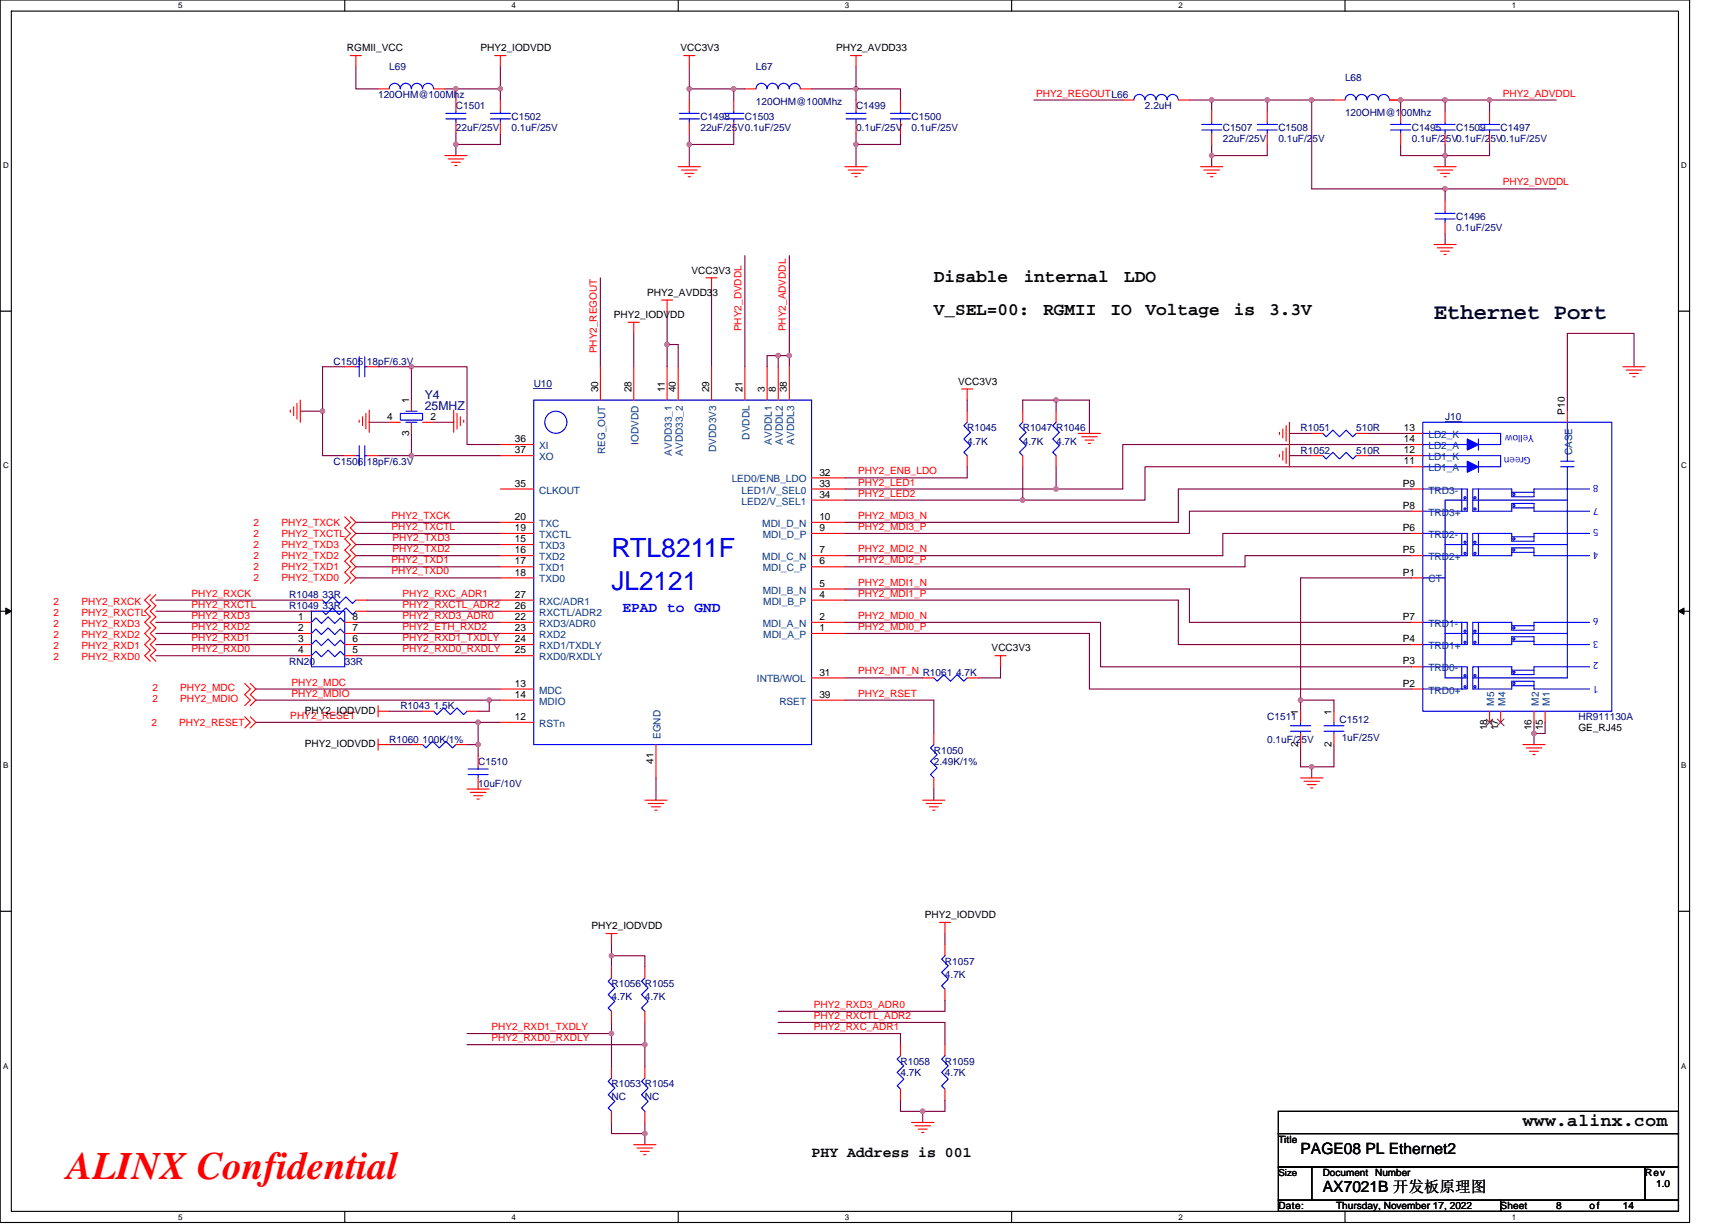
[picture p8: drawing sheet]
<svg xmlns="http://www.w3.org/2000/svg" width="297mm" height="210mm" viewBox="0 0 297 210" stroke-linecap="round" stroke-linejoin="round" font-family="sans-serif">
<path d="M0 0h289.6v209.5h-289.6zM1.9 1.9h285.8v205.7h-285.8z" fill="none" stroke="#000" stroke-width=".19"/>
<g fill="#fff">
<path d="M30.5 .2h.8v1.5h-.8z"/>
<path d="M30.5 207.8h.8v1.6h-.8z"/>
</g>
<path d="M59.1 0v1.9M59.1 207.6v1.9" fill="none" stroke="#000" stroke-width=".19"/>
<g fill="#fff">
<path d="M87.7 .2h.7v1.5h-.7z"/>
<path d="M87.7 207.8h.7v1.6h-.7z"/>
</g>
<path d="M116.2 0v1.9M116.2 207.6v1.9" fill="none" stroke="#000" stroke-width=".19"/>
<g fill="#fff">
<path d="M144.8 .2h.8v1.5h-.8z"/>
<path d="M144.8 207.8h.8v1.6h-.8z"/>
</g>
<path d="M173.4 0v1.9M173.4 207.6v1.9" fill="none" stroke="#000" stroke-width=".19"/>
<g fill="#fff">
<path d="M202 .2h.7v1.5h-.7z"/>
<path d="M202 207.8h.7v1.6h-.7z"/>
</g>
<path d="M230.5 0v1.9M230.5 207.6v1.9" fill="none" stroke="#000" stroke-width=".19"/>
<g fill="#fff">
<path d="M259.1 .2h.8v1.5h-.8z"/>
<path d="M259.1 207.8h.8v1.6h-.8z"/>
<path d="M.5 27.6h1v1.5h-1z"/>
<path d="M288.2 27.6h1v1.5h-1z"/>
<path d="M.5 79.1h1v1.5h-1z"/>
<path d="M288.2 79.1h1v1.5h-1z"/>
</g>
<path d="M0 53.3h1.9M287.7 53.3h1.9" fill="none" stroke="#000" stroke-width=".19"/>
<g fill="#fff">
<path d="M.5 130.5h.9v1.5h-.9z"/>
<path d="M288.2 130.5h.9v1.5h-.9z"/>
</g>
<path d="M0 104.8h1.9M287.7 104.8h1.9" fill="none" stroke="#000" stroke-width=".19"/>
<path d="M1 104.2l.9 .6-.9 .5zM287.7 104.8l.9-.6v1.1z" fill="#000" stroke="#000" stroke-width=".17"/>
<g fill="#fff">
<path d="M.5 181.9h.9v1.6h-.9z"/>
<path d="M288.2 181.9h.9v1.6h-.9z"/>
</g>
<path d="M0 156.2h1.9M287.7 156.2h1.9M219.1 190.5h68.6v3.8h-68.6zM219.1 194.3h68.6v5.7h-68.6zM219.1 200h5.7v5.7h-5.7zM219.1 205.7h38.1v1.9h-38.1zM224.8 200h57.2v5.7h-57.2zM257.2 205.7h30.5v1.9h-30.5zM282 200h5.7v5.7h-5.7z" fill="none" stroke="#000" stroke-width=".19"/>
<g fill="none" stroke="#800040" stroke-width=".19">
<path d="M61 11.4v3.8h3.8M76.2 15.2h1.9M78.1 15.2v1.9M78.1 15.2h7.7M85.8 15.2v1.9M85.8 11.4v3.8M118.1 11.4v3.8M125.8 15.2v1.9M125.8 15.2h1.9M125.8 15.2h-7.7v1.9M139.1 15.2h7.6M146.7 11.4v3.8"/>
<path d="M146.7 15.2v1.9M146.7 15.2h7.6v1.9M177.2 17.1h15.2M203.9 17.1h13.3M207.7 17.1v1.9M217.2 17.1v1.9M217.2 17.1h7.6M224.8 17.1h3.8M224.8 17.1v15.3h22.9M238.2 17.1h1.9M240.1 17.1h7.6M240.1 17.1v1.9"/>
<path d="M247.7 17.1h7.6M247.7 17.1v1.9M255.3 17.1h11.4M255.3 17.1v1.9M78.1 22.9v1.9M78.1 24.8v1.9M85.8 22.9v1.9h-7.7M118.1 22.9v1.9M125.8 22.9v1.9h-7.7v3.8M146.7 22.9v1.9h7.6v-1.9M146.7 24.8v3.8M207.7 26.7v1.9"/>
<path d="M207.7 24.8v1.9h9.5v-1.9M240.1 24.8v1.9h7.6M247.7 24.8v1.9M247.7 26.7v1.9M247.7 32.4v1.9M247.7 32.4h19M255.3 24.8v1.9h-7.6M102.9 47.6v15.3M108.6 57.1v5.8M114.3 59.1h1.9v3.8M114.3 53.3v5.8M114.3 59.1v3.8"/>
<path d="M122 49.5v13.4M127.7 43.8v19.1M135.3 43.8v17.2M247.7 40v1.9M51.5 70.5h3.8M55.3 70.5v7.6h3.8M59.1 62.9h-3.8v7.6M63.3 72.2v.2h3.4M64.8 62.9h5.7M64.8 78.1h5.7M70.5 62.9h9.5v13.3h5.8M70.5 78.1h15.3"/>
<path d="M70.5 74.3v3.8M70.5 62.9v5.7M77.8 72.2v.2h-3.5M133.4 61h1.9M133.4 61h-1.9v1.9M133.4 61v1.9M135.3 61v1.9M165.8 68.6v1.9M181 68.6h5.7v5.7M181 68.6h-5.7v1.9M181 68.6v1.9M221 74.3h3.8"/>
<path d="M221 78.1h3.8M234.4 74.3h7.6M234.4 78.1h7.6M242 76.2h-49.6v7.6h-11.4M280.1 62.9v-5.8l-11.5 .1v13.3M61 95.3h24.8M61 93.3h24.8M61 91.4h24.8M61 89.5h24.8M61 99.1h24.8M61 97.2h24.8M144.8 83.8h36.2"/>
<path d="M144.8 85.7h30.5M165.8 80v1.9h-21M175.3 80v5.7M181 80v3.8M242 87.6h-38.1v3.8h-59.1M242 83.8h-40v5.7h-57.2M242 95.2h-28.6v2h-68.6M242 91.4h-32.4v3.8h-64.8M242 80h-45.7v5.7h-21M242 99.1h-19.1v20.9M26.7 112.4h24.8M26.7 106.7h24.8"/>
<path d="M26.7 108.6h24.8M26.7 110.5h24.8M26.7 104.8h26.7M26.7 102.9h26.7M43.9 118.1h41.9M61 112.4h24.8M61 106.7h24.8M61 108.6h24.8M61 110.5h24.8M62.9 104.8h22.9M62.9 102.9h22.9M144.8 108.6h41.9v9.5h55.3"/>
<path d="M144.8 102.9h57.2v7.6h40M144.8 101h59.1v5.7h38.1M144.8 106.7h43.8v7.6h53.4M144.8 116.2h13.4M171.5 114.3v1.9h-3.8M43.9 120h40M43.9 123.8h38.1M66.7 121.9h5.7M66.7 127.6h3.8M80 127.6h2v1.9M83.9 120h1.9M83.9 120v1.9h-1.9"/>
<path d="M85.8 123.8h-3.8v3.8M112.4 133.4v3.8M144.8 120h15.3v5.7M160.1 135.3v1.9M222.9 120h5.7v1.9M222.9 127.6v3.8h1.9M222.9 120v1.9M224.8 131.4v1.9M228.6 127.6v3.8h-3.8M262.9 125.7v1.9M262.9 123.8v1.9M264.8 123.8v1.9h-1.9"/>
<path d="M80 179.1h30.5M80 177.2h24.8M104.8 177.2v5.7M104.8 161.9v1.9M104.8 163.8v1.9M104.8 175.3v1.9M104.8 163.8h5.7v1.9M110.5 179.1v3.8M110.5 175.3v3.8M133.4 177.2h20.9v1.9M133.4 175.3h28.6v3.8M162 160v1.9"/>
<path d="M162 171.4v2h-28.6M104.8 192.4v1.9h5.7M110.5 192.4v1.9M110.5 194.3v1.9M154.3 188.6v1.9h3.9M158.2 190.5v1.9M162 188.6v1.9h-3.8"/>
</g>
<g fill="#f0f" stroke="#f0f" stroke-width=".19">
<circle cx="181" cy="68.6" r=".38"/>
<circle cx="133.4" cy="60.9" r=".38"/>
<circle cx="135.3" cy="60.9" r=".38"/>
<circle cx="114.3" cy="59" r=".38"/>
<circle cx="55.3" cy="70.5" r=".38"/>
<circle cx="70.5" cy="62.9" r=".38"/>
<circle cx="70.5" cy="78.1" r=".38"/>
<circle cx="247.7" cy="32.4" r=".38"/>
<circle cx="224.8" cy="17.1" r=".38"/>
<circle cx="217.2" cy="17.1" r=".38"/>
<circle cx="207.7" cy="26.7" r=".38"/>
<circle cx="255.3" cy="17.1" r=".38"/>
<circle cx="247.7" cy="17.1" r=".38"/>
<circle cx="240.1" cy="17.1" r=".38"/>
<circle cx="247.7" cy="26.7" r=".38"/>
<circle cx="118.1" cy="15.2" r=".38"/>
<circle cx="146.7" cy="15.2" r=".38"/>
<circle cx="146.7" cy="24.8" r=".38"/>
<circle cx="78.1" cy="24.8" r=".38"/>
<circle cx="207.7" cy="17.1" r=".38"/>
<circle cx="125.8" cy="15.2" r=".38"/>
<circle cx="118.1" cy="24.8" r=".38"/>
<circle cx="78.1" cy="15.2" r=".38"/>
<circle cx="85.7" cy="15.2" r=".38"/>
<circle cx="110.5" cy="179.1" r=".38"/>
<circle cx="104.8" cy="177.2" r=".38"/>
<circle cx="110.5" cy="194.3" r=".38"/>
<circle cx="104.8" cy="163.8" r=".38"/>
<circle cx="158.1" cy="190.5" r=".38"/>
<circle cx="83.8" cy="120" r=".38"/>
<circle cx="81.9" cy="123.8" r=".38"/>
<circle cx="81.9" cy="127.6" r=".38"/>
<circle cx="224.8" cy="131.4" r=".38"/>
<circle cx="222.9" cy="120" r=".38"/>
<circle cx="262.9" cy="125.7" r=".38"/>
<circle cx="175.3" cy="85.7" r=".38"/>
<circle cx="181" cy="83.8" r=".38"/>
</g>
<g fill="none" stroke="#f00" stroke-width=".19">
<path d="M60 9.5h2M61 9.5v1.9M64.8 15.2h1.9M74.3 15.2h1.9M78.1 17.1v1.9M84.8 9.5h1.9M85.8 9.5v1.9M85.8 17.1v1.9M117.2 9.5h1.9M118.1 9.5v1.9M118.1 17.1v1.9M125.8 17.1v1.9"/>
<path d="M127.7 15.2h1.9M137.2 15.2h1.9M145.8 9.5h1.9M146.7 9.5v1.9M146.7 17.1v1.9M154.3 17.1v1.9M192.4 17.1h1.9M202 17.1h1.9M207.7 19.1v1.9M217.2 19.1v1.9M228.6 17.1h1.9M238.2 17.1h1.9"/>
<path d="M240.1 19.1v1.9M247.7 19.1v1.9M255.3 19.1v1.9M76.2 26.7h3.8M76.8 27.2h2.7M77.4 27.8h1.5M78 28.4h.3M78.1 21v1.9M85.8 21v1.9M116.2 28.6h3.9M116.8 29.1h2.7M117.4 29.7h1.5"/>
<path d="M118 30.3h.3M118.1 21v1.9M125.8 21v1.9M144.8 28.6h3.8M145.4 29.1h2.7M146 29.7h1.5M146.5 30.3h.4M146.7 21v1.9M154.3 21v1.9M205.8 28.6h3.8M206.4 29.1h2.6M206.9 29.7h1.5"/>
<path d="M207.5 30.3h.4M207.7 22.9v1.9M217.2 22.9v1.9M240.1 22.9v1.9M245.8 28.6h3.8M246.4 29.1h2.6M246.9 29.7h1.6M247.5 30.3h.4M247.7 22.9v1.9M247.7 34.3v1.9M247.7 38.1v1.9M255.3 22.9v1.9"/>
<path d="M107.7 55.2h1.9M108.6 55.2v2M113.4 51.4h1.9M114.3 51.4v1.9M121 47.6h1.9M122 47.6v1.9M245.8 41.9h3.8M246.4 42.5h2.6M246.9 43.1h1.6M247.5 43.6h.4M49.8 70.3v.4M50.3 69.7v1.5"/>
<path d="M50.9 69.2v2.6M51.5 68.6v3.8M59.1 78.1h1.9M59.1 62.9h1.9M61.6 72v.4M62.1 71.4v1.6M62.7 70.9v2.6M62.9 78.1h1.9M62.9 62.9h1.9M63.3 70.3v3.8M66.7 72.4h1.9M70.5 68.6v1.9"/>
<path d="M70.5 72.4v1.9M72.4 72.4h1.9M77.8 70.3v3.8M78.3 70.9v2.6M78.9 71.4v1.6M79.5 72v.4M85.8 76.2h5.7M85.8 78.1h5.7M102.9 62.9v5.7M108.6 62.9v5.7M114.3 62.9v5.7M116.2 62.9v5.7"/>
<path d="M122 62.9v5.7M127.7 62.9v5.7M131.5 62.9v5.7M133.4 62.9v5.7M135.3 62.9v5.7M164.8 66.7h1.9M165.8 66.7v1.9M165.8 78.1v1.9M165.8 70.5v1.9M175.3 78.1v1.9M175.3 70.5v1.9M181 78.1v1.9"/>
<path d="M181 70.5v1.9M184.8 74.3h3.8M185.4 74.9h2.7M186 75.4h1.5M186.5 76h.4M219.3 74.1v.4M219.3 77.9v.4M219.9 73.5v1.6M219.9 77.3v1.6M220.4 73v2.6M220.4 76.8v2.6M221 72.4v7.6"/>
<path d="M224.8 78.1h1.9M224.8 74.3h1.9M232.4 78.1h2M232.4 74.3h2M242 78.1h1.9M242 76.2h1.9M242 74.3h1.9M268.6 70.5v1.9M278.2 62.9h3.8M278.7 63.4h2.7M279.3 64h1.5M279.9 64.6h.4"/>
<path d="M59.1 88.6l.9 .9-.9 1 .9 .9-.9 1 .9 .9-.9 1 .9 .9-.9 1 .9 1-.9 .9 .9 1-.9 .9M60 88.6l1 .9-1 1 1 .9-1 1 1 .9-1 1 1 .9-1 1 1 1-1 .9 1 1-1 .9M85.8 89.5h5.7M85.8 99.1h5.7M85.8 97.2h5.7M85.8 95.2h5.7M85.8 93.3h5.7M85.8 91.4h5.7M85.8 83.8h5.7M139.1 97.2h5.7M139.1 95.2h5.7M139.1 91.4h5.7"/>
<path d="M139.1 89.5h5.7M139.1 85.7h5.7M139.1 81.9h5.7M139.1 83.8h5.7M242 95.2h1.9M242 91.4h1.9M242 87.6h1.9M242 83.8h1.9M242 99.1h1.9M242 80h1.9M25.8 101.9l-1 1 1 .9-1 1 1 .9-1 1 1 .9-1 1 1 .9-1 1 1 .9-1 1 1 .9M26.7 101.9l-.9 1 .9 .9-.9 1 .9 .9-.9 1 .9 .9-.9 1 .9 .9-.9 1 .9 .9-.9 1 .9 .9"/>
<path d="M41.9 117.2l1 .9-1 1 1 .9-1 1M42.9 117.2l1 .9-1 1 1 .9-1 1M51.5 106.7h1.9M51.5 108.6h1.9M51.5 110.5h1.9M51.5 112.4h1.9M53.4 104.8h1.9M53.4 102.9h1.9M59.1 112.4h1.9M59.1 110.5h1.9M59.1 108.6h1.9M59.1 106.7h1.9"/>
<path d="M61 104.8h1.9M61 102.9h1.9M85.8 104.8h5.7M85.8 112.4h5.7M85.8 110.5h5.7M85.8 108.6h5.7M85.8 106.7h5.7M85.8 102.9h5.7M85.8 118.1h5.7M139.1 108.6h5.7M139.1 106.7h5.7M139.1 102.9h5.7"/>
<path d="M139.1 101h5.7M139.1 116.2h5.7M158.2 116.2h1.9M165.8 116.2h1.9M170.5 112.4h1.9M171.5 112.4v1.9M242 118.1h1.9M242 114.3h1.9M242 110.5h1.9M242 106.7h1.9M41.9 122.9l1 .9-1 1M42.9 122.9l1 .9-1 1"/>
<path d="M64.8 121.9h1.9M64.8 121v1.9M64.8 127.6h1.9M64.8 126.7v1.9M70.5 127.6h1.9M72.4 121.9h1.9M78.1 127.6h1.9M80 121.9h2M80 135.3h3.9M80.6 135.8h2.7M81.2 136.4h1.5M81.8 137h.3"/>
<path d="M82 129.5v1.9M82 133.3v2M85.8 123.8h5.7M85.8 120h5.7M110.5 137.2h3.8M111.1 137.7h2.7M111.7 138.3h1.5M112.2 138.9h.4M112.4 127.6v5.7M139.1 120h5.7M158.2 137.2h3.8M158.7 137.7h2.7"/>
<path d="M159.3 138.3h1.5M159.9 138.9h.3M160.1 133.3v2M160.1 125.7v1.9M222.9 133.3h3.8M222.9 121.9v1.9M222.9 125.7v1.9M223.5 133.9h2.7M224.1 134.5h1.5M224.6 135.1h.4M228.6 121.9v1.9M228.6 125.7v1.9"/>
<path d="M255.3 121.9v1.9M257.2 121.9v1.9M261 127.6h3.8M261.6 128.2h2.7M262.2 128.8h1.5M262.7 129.3h.4M262.9 121.9v1.9M264.8 121.9v1.9M161 158.1h1.9M162 158.1v1.9M103.9 160h1.9M104.8 160v1.9"/>
<path d="M104.8 173.4v1.9M104.8 165.7v1.9M110.5 173.4v1.9M110.5 165.7v1.9M154.3 179.1v1.9M162 169.5v2M162 161.9v1.9M162 179.1v1.9M104.8 190.5v1.9M104.8 182.9v1.9M108.6 196.2h3.8M109.2 196.8h2.7"/>
<path d="M109.8 197.4h1.5M110.3 197.9h.4M110.5 190.5v1.9M110.5 182.9v1.9M154.3 186.7v1.9M156.2 192.4h3.9M156.8 193h2.7M157.4 193.5h1.5M158 194.1h.3M162 186.7v1.9"/>
</g>
<g fill="none" stroke="#00f" stroke-width=".19">
<path d="M70.5 15.2a.95 .95 0 0 0-.9-.9 .95 .95 0 0 0-1 .9 .94 .94 0 0 0-.9-.9 .94 .94 0 0 0-1 .9M74.3 15.2a.95 .95 0 0 0-.9-.9 .95 .95 0 0 0-1 .9 .94 .94 0 0 0-.9-.9 .94 .94 0 0 0-1 .9M76.4 19.4h3.5M78.1 19v.4M84 19.4h3.5M85.8 19v.4M116.4 19.4h3.5M118.1 19v.4M124.1 19.4h3.4M125.8 19v.4M133.4 15.2a.95 .95 0 0 0-1-.9 .95 .95 0 0 0-.9 .9 .94 .94 0 0 0-1-.9 .94 .94 0 0 0-.9 .9M137.2 15.2a.95 .95 0 0 0-1-.9 .95 .95 0 0 0-.9 .9 .94 .94 0 0 0-1-.9 .94 .94 0 0 0-.9 .9"/>
<path d="M145 19.4h3.4M146.7 19v.4M152.6 19.4h3.5M154.3 19v.4M196.2 17.1a.94 .94 0 0 0-.9-.9 .94 .94 0 0 0-1 .9M200 17.1a.95 .95 0 0 0-.9-.9 .95 .95 0 0 0-1 .9 .94 .94 0 0 0-.9-.9 .94 .94 0 0 0-.9 .9M201.9 17.1a.94 .94 0 0 0-.9-.9 .94 .94 0 0 0-.9 .9M232.4 17.1a.94 .94 0 0 0-.9-.9 .94 .94 0 0 0-1 .9M236.2 17.1a.95 .95 0 0 0-.9-.9 .95 .95 0 0 0-1 .9 .94 .94 0 0 0-.9-.9 .94 .94 0 0 0-1 .9M238.1 17.1a.94 .94 0 0 0-.9-.9 .94 .94 0 0 0-.9 .9M76.4 20.4h3.5M78.1 20.4v.6"/>
<path d="M84 20.4h3.5M85.8 20.4v.6M116.4 20.4h3.5M118.1 20.4v.6M124.1 20.4h3.4M125.8 20.4v.6M145 20.4h3.4M146.7 20.4v.6M152.6 20.4h3.5M154.3 20.4v.6M206 22.3h3.4M206 21.3h3.4"/>
<path d="M207.7 21v.3M207.7 22.3v.6M215.5 22.3h3.4M215.5 21.3h3.4M217.2 21v.3M217.2 22.3v.6M238.4 22.3h3.4M238.4 21.3h3.4M240.1 21v.3M240.1 22.3v.6M246 22.3h3.4M246 21.3h3.4"/>
<path d="M246 37.5h3.4M246 36.6h3.4M247.7 21v.3M247.7 22.3v.6M247.7 36.2v.4M247.7 37.5v.6M253.6 22.3h3.4M253.6 21.3h3.4M255.3 21v.3M255.3 22.3v.6M61 78.1h.6M61 62.9h.6"/>
<path d="M61.6 76.4v3.4M61.6 61.2v3.4M62.5 76.4v3.4M62.5 61.2v3.4M62.5 78.1h.4M62.5 62.9h.4M68.6 70.9h3.8v1.1h-3.8zM69.6 70.5h1.9M69.6 72.4h1.9M70.5 72.4h.1M70.5 70.5h.1M91.5 68.6h47.6v59h-47.6z"/>
<path d="M165.8 72.4l-.6 .6 1.1 1.1-1.1 1.1 1.1 1.2-1.1 1.1 .6 .6M175.3 72.4l-.6 .6 1.2 1.1-1.2 1.1 1.2 1.2-1.2 1.1 .6 .6M181 72.4l-.6 .6 1.2 1.1-1.2 1.1 1.2 1.2-1.2 1.1 .6 .6M226.7 78.1l.6 .6 1.1-1.2 1.2 1.2 1.1-1.2 1.2 1.2 .5-.6M226.7 74.3l.6 .6 1.1-1.2 1.2 1.2 1.1-1.2 1.2 1.2 .5-.6M243.9 72.4h32.4v49.5h-32.4zM243.9 78.1h13.3v1.9h-13.3M243.9 74.3h13.3v1.9h-13.3M253.4 79.1v1.9M253.4 75.2v2M267.5 79.1h2.3M268.6 72.4v6.7"/>
<path d="M243.9 99.1h3.8M243.9 91.4h7.6v3.8h-7.6M243.9 83.8h7.6v3.8h-7.6M247.7 93.3h3.8M250.5 91.4v3.9M250.5 83.8v3.8M251 94.7h.2v.3h-.2zM251 92.8h.2v.3h-.2zM251 87.1h.2v.3h-.2zM251 85.2h.2v.3h-.2zM251.5 85.7h-3.8v30.5h3.8M252.5 93.3h16.1"/>
<path d="M252.5 85.7h16.1M252.7 92.8h.2v.3h-.2zM252.7 94.7h.2v.3h-.2zM252.7 85.2h.2v.3h-.2zM252.7 87.1h.2v.3h-.2zM253.4 91.4v3.9M253.4 83.8v3.8M259.1 94.7h3.8M259.1 92h3.8M259.1 87.1h3.8M259.1 84.4h3.8M259.4 92.2h.2v.3h-.2z"/>
<path d="M259.4 94.2h.2v.2h-.2zM259.4 84.6h.2v.3h-.2zM259.4 86.5h.2v.3h-.2zM267.5 80h2.3M268.6 80v36.2h-16.1M272.5 91.4h-9.6v1.4h-3.8v-1.4h-6.6v3.8l6.6 .1v-1.4h3.8v1.3h9.6M272.5 83.8h-9.6v1.4h-3.8v-1.4h-6.6v3.8h6.6v-1.3h3.8v1.3h9.6M53.4 104.8h5.7v9.5h-5.7zM53.4 106.7l.7-.8 1 1 1.1-1.2 1.2 1.2 .9-1 .8 .8M53.4 108.6l.7-.8 1 1 1.1-1.2 1.2 1.2 .9-1 .8 .8M53.4 110.5l.7-.8 1 1 1.1-1.2 1.2 1.2 .9-1 .8 .8M53.4 112.4l.7-.8 1 1 1.1-1.2 1.2 1.2 .9-1 .8 .8"/>
<path d="M55.3 104.8l.6 .5 1.1-1.1 1.1 1.1 1.2-1.1 1.1 1.1 .6-.5M55.3 102.9l.6 .5 1.1-1.1 1.1 1.1 1.2-1.1 1.1 1.1 .6-.5M160.1 116.2l.5 .6 1.2-1.2 1.1 1.2 1.2-1.2 1.1 1.2 .6-.6M243.9 106.7h7.6v3.8h-7.6M243.9 114.3h7.6v3.8h-7.6M247.7 108.6h3.8M250.5 106.7v3.8M250.5 114.3v3.8M251 110h.2v.2h-.2zM251 108.1h.2v.2h-.2zM251 117.6h.2v.2h-.2zM251 115.7h.2v.2h-.2z"/>
<path d="M252.5 108.6h16.1M252.7 108.1h.2v.2h-.2zM252.7 110h.2v.2h-.2zM252.7 117.6h.2v.2h-.2zM252.7 115.7h.2v.2h-.2zM253.4 106.7v3.8M253.4 114.3v3.8M259.1 109.9h3.8M259.1 107.3h3.8M259.1 117.5h3.8M259.1 114.9h3.8M259.4 107.5h.2v.2h-.2z"/>
<path d="M259.4 109.4h.2v.3h-.2zM259.4 117h.2v.3h-.2zM259.4 115.1h.2v.3h-.2zM272.5 106.7h-9.6v1.3h-3.8v-1.3h-6.6v3.8h6.6v-1.3h3.8v1.3h9.6M272.5 114.3h-9.6v1.3h-3.8v-1.3h-6.6v3.8h6.6v-1.3h3.8v1.3h9.6M72.4 127.6l.6 .6 1.1-1.1 1.2 1.1 1.1-1.1 1.2 1.1 .5-.6M74.3 121.9l.6 .6 1.1-1.2 1.2 1.2 1.1-1.2 1.2 1.2 .5-.6M80.2 132.8h3.5M80.2 131.8h3.5M82 131.4v.4M82 132.8v.5M160.1 127.6l-.6 .6 1.1 1.1-1.1 1.2 1.1 1.1-1.1 1.2 .6 .5"/>
<path d="M221.2 124.4h3.4M221.2 125.3h3.4M222.9 123.8v.6M222.9 125.3v.4M226.9 124.4h3.5M226.9 125.3h3.5M228.6 123.8v.6M228.6 125.3v.4M104.8 167.6l-.6 .6 1.2 1.2-1.2 1.1 1.2 1.1-1.2 1.2 .6 .6M110.5 167.6l-.5 .6 1.1 1.2-1.1 1.1 1.1 1.1-1.1 1.2 .5 .6M162 163.8l-.6 .6 1.1 1.1-1.1 1.2 1.1 1.1-1.1 1.2 .6 .5M104.8 184.8l-.6 .6 1.2 1.1-1.2 1.1 1.2 1.2-1.2 1.1 .6 .6"/>
<path d="M110.5 184.8l-.5 .6 1.1 1.1-1.1 1.1 1.1 1.2-1.1 1.1 .5 .6M154.3 181l-.5 .5 1.1 1.2-1.1 1.1 1.1 1.2-1.1 1.1 .5 .6M162 181l-.6 .5 1.1 1.2-1.1 1.1 1.1 1.2-1.1 1.1 .6 .6"/>
<circle cx="95.3" cy="72.4" r="1.89"/>
</g>
<g fill="#00f" stroke="#00f" stroke-width=".19">
<path d="M251.5 79.1l1.9 .9-1.9 1z" fill-rule="evenodd"/>
<path d="M251.5 75.2l1.9 1-1.9 1z" fill-rule="evenodd"/>
</g>
<path d="M91.5 66.6h3.1M247.7 72.3h2.8" fill="none" stroke="#000080" stroke-width=".17"/>
<path d="M254.7 123.3l1.2 1.1M255.9 123.3l-1.2 1.1M256.6 123.3l1.2 1.1M257.8 123.3l-1.2 1.1" fill="none" stroke="#804000" stroke-width=".17"/>
<text font-size="6.7" fill="#f00" x="11.5" y="202.2">ALINX Confidential</text>
<text font-size="4.6" fill="#00f" x="104.8" y="95.5">RTL8211F</text>
<text font-size="4.5" fill="#00f" x="104.8" y="101.2">JL2121</text>
<text font-size="3.8" fill="#000040" x="245.8" y="54.6">Ethernet Port</text>
<g font-size="3">
<text x="160.1" y="48.3">Disable</text>
<text x="160.1" y="54">V_SEL=00:</text>
<text x="175.5" y="48.3">internal</text>
<text x="178.8" y="54">RGMII</text>
<text x="190.3" y="54">IO</text>
<text x="192.7" y="48.3">LDO</text>
<text x="196.4" y="54">Voltage</text>
<text x="211.5" y="54">is</text>
<text x="217.5" y="54">3.3V</text>
<text x="261" y="193.1">www.alinx.com</text>
</g>
<g font-size="2.7">
<text x="222.9" y="197.8">PAGE08 PL Ethernet2</text>
<text x="226.7" y="204.3">AX7021B 开发板原理图</text>
</g>
<text font-size="2.5" fill="#00f" x="106.7" y="105">EPAD to GND</text>
<text font-size="2.5" x="139.1" y="198.4">PHY Address is 001</text>
<g font-size="2.1" fill="#000080">
<text x="72.8" y="68.4">Y4</text>
<text x="72.8" y="70.3">25MHZ</text>
</g>
<g font-size="1.7">
<text x="59.5" y="8.8">RGMII_VCC</text>
<text x="82.3" y="8.8">PHY2_IODVDD</text>
<text x="116.6" y="8.8">VCC3V3</text>
<text x="143.3" y="8.8">PHY2_AVDD33</text>
<text x="118.5" y="46.9">VCC3V3</text>
<text x="110.9" y="50.7">PHY2_AVDD33</text>
<text x="105.2" y="54.5">PHY2_IODVDD</text>
<text x="164.2" y="65.9">VCC3V3</text>
<text x="66.3" y="72">4</text>
<text x="70.1" y="69.2" transform="rotate(-90 70.1 69.2)">1</text>
<text x="73.8" y="72">2</text>
<text x="102.5" y="67.2" transform="rotate(-90 102.5 67.2)">30</text>
<text x="108.2" y="67.2" transform="rotate(-90 108.2 67.2)">28</text>
<text x="113.9" y="67.2" transform="rotate(-90 113.9 67.2)">11</text>
<text x="115.8" y="67.2" transform="rotate(-90 115.8 67.2)">40</text>
<text x="121.6" y="67.2" transform="rotate(-90 121.6 67.2)">29</text>
<text x="127.3" y="67.2" transform="rotate(-90 127.3 67.2)">21</text>
<text x="131.1" y="67.2" transform="rotate(-90 131.1 67.2)">3</text>
<text x="133" y="67.2" transform="rotate(-90 133 67.2)">8</text>
<text x="134.9" y="67.2" transform="rotate(-90 134.9 67.2)">38</text>
<text x="268.2" y="71.1" transform="rotate(-90 268.2 71.1)">P10</text>
<text x="70.1" y="74.7" transform="rotate(-90 70.1 74.7)">3</text>
<text x="88.2" y="75.8">36</text>
<text x="88.2" y="77.7">37</text>
<text x="240.6" y="77.7">12</text>
<text x="240.6" y="75.8">14</text>
<text x="240.6" y="73.9">13</text>
<text x="88.2" y="83.4">35</text>
<text x="140.4" y="83.4">33</text>
<text x="140.4" y="81.5">32</text>
<text x="240.4" y="83.4">P9</text>
<text x="240.6" y="79.6">11</text>
<text x="88.2" y="89.1">20</text>
<text x="140.4" y="85.3">34</text>
<text x="140.4" y="89.1">10</text>
<text x="240.4" y="87.2">P8</text>
<text x="88.2" y="94.8">16</text>
<text x="88.2" y="92.9">15</text>
<text x="88.2" y="91">19</text>
<text x="140.4" y="91">9</text>
<text x="140.4" y="94.8">7</text>
<text x="240.4" y="94.8">P5</text>
<text x="240.4" y="91">P6</text>
<text x="88.2" y="98.7">18</text>
<text x="88.2" y="96.8">17</text>
<text x="140.4" y="100.6">5</text>
<text x="140.4" y="96.8">6</text>
<text x="240.4" y="98.7">P1</text>
<text x="51.1" y="106.3">1</text>
<text x="60.4" y="106.3">8</text>
<text x="88.2" y="104.4">26</text>
<text x="88.2" y="106.3">22</text>
<text x="88.2" y="102.5">27</text>
<text x="140.4" y="106.3">2</text>
<text x="140.4" y="102.5">4</text>
<text x="240.4" y="106.3">P7</text>
<text x="51.1" y="108.2">2</text>
<text x="51.1" y="110.1">3</text>
<text x="51.1" y="112">4</text>
<text x="60.4" y="112">5</text>
<text x="60.4" y="110.1">6</text>
<text x="60.4" y="108.2">7</text>
<text x="88.2" y="112">25</text>
<text x="88.2" y="110.1">24</text>
<text x="88.2" y="108.2">23</text>
<text x="140.4" y="108.2">1</text>
<text x="170" y="111.7">VCC3V3</text>
<text x="240.4" y="113.9">P3</text>
<text x="240.4" y="110.1">P4</text>
<text x="88.2" y="117.7">13</text>
<text x="88.2" y="119.6">14</text>
<text x="140.4" y="115.8">31</text>
<text x="140.4" y="119.6">39</text>
<text x="240.4" y="117.7">P2</text>
<text x="52.2" y="122.3">PHY2_IODVDD</text>
<text x="88.2" y="123.4">12</text>
<text x="222.5" y="122.5" transform="rotate(-90 222.5 122.5)">1</text>
<text x="228.2" y="122.5" transform="rotate(-90 228.2 122.5)">1</text>
<text x="254.9" y="125.2" transform="rotate(-90 254.9 125.2)">18</text>
<text x="256.8" y="125.2" transform="rotate(-90 256.8 125.2)">17</text>
<text x="262.5" y="125.2" transform="rotate(-90 262.5 125.2)">16</text>
<text x="264.4" y="125.2" transform="rotate(-90 264.4 125.2)">15</text>
<text x="270.5" y="125.4">GE_RJ45</text>
<text x="52.2" y="128">PHY2_IODVDD</text>
<text x="112" y="130.9" transform="rotate(-90 112 130.9)">41</text>
<text x="222.5" y="128" transform="rotate(-90 222.5 128)">2</text>
<text x="228.2" y="128" transform="rotate(-90 228.2 128)">2</text>
<text x="101.4" y="159.3">PHY2_IODVDD</text>
<text x="158.5" y="157.4">PHY2_IODVDD</text>
<text x="219.1" y="195.9">Title</text>
<text x="219.1" y="201.5">Size</text>
<text x="226.7" y="201.6">Document Number</text>
<text x="282" y="201.6">Rev</text>
<text x="283.9" y="203.5">1.0</text>
<text x="219.1" y="207.3">Date:</text>
<text x="229" y="207.3">Thursday, November 17, 2022</text>
<text x="257.2" y="207.3">Sheet</text>
<text x="266.7" y="207.3">8</text>
<text x="272.5" y="207.3">of</text>
<text x="278.2" y="207.3">14</text>
</g>
<g font-size="1.7" fill="#000080">
<text x="64.8" y="16.8">120OHM@100Mhz</text>
<text x="66.7" y="12">L69</text>
<text x="129.6" y="12">L67</text>
<text x="129.6" y="17.9">120OHM@100Mhz</text>
<text x="230.5" y="13.9">L68</text>
<text x="78.1" y="18.7">C1501</text>
<text x="78.1" y="22.5">22uF/25V</text>
<text x="87.7" y="20.6">C1502</text>
<text x="87.7" y="22.5">0.1uF/25V</text>
<text x="120.1" y="20.6">C1498</text>
<text x="120.1" y="22.5">22uF/25V0.1uF/25V</text>
<text x="127.7" y="20.6">C1503</text>
<text x="146.7" y="18.7">C1499</text>
<text x="146.7" y="22.5">0.1uF/25V</text>
<text x="156.2" y="20.6">C1500</text>
<text x="156.2" y="22.5">0.1uF/25V</text>
<text x="196.3" y="18.7">2.2uH</text>
<text x="209.6" y="22.5">C1507</text>
<text x="219.1" y="22.5">C1508</text>
<text x="230.5" y="19.8">120OHM@100Mhz</text>
<text x="242" y="22.5">C1495</text>
<text x="249.6" y="22.5">C1509</text>
<text x="257.2" y="22.5">C1497</text>
<text x="209.6" y="24.4">22uF/25V</text>
<text x="219.1" y="24.4">0.1uF/25V</text>
<text x="242" y="24.4">0.1uF/25V0.1uF/25V0.1uF/25V</text>
<text x="249.6" y="37.7">C1496</text>
<text x="249.6" y="39.6">0.1uF/25V</text>
<text x="57.2" y="62.5">C1505 18pF/6.3V</text>
<text x="91.5" y="66.3">U10</text>
<text x="165.8" y="73.9">R1045</text>
<text x="165.8" y="76.2">4.7K</text>
<text x="175.3" y="73.9">R1047 R1046</text>
<text x="175.3" y="76.2">4.7K</text>
<text x="181" y="76.2">4.7K</text>
<text x="222.9" y="77.7">R1052</text>
<text x="222.9" y="73.9">R1051</text>
<text x="232.4" y="77.7">510R</text>
<text x="232.4" y="73.9">510R</text>
<text x="247.7" y="72">J10</text>
<text x="57.2" y="79.7">C1506 18pF/6.3V</text>
<text x="49.6" y="104.4">R1049 33R</text>
<text x="49.6" y="102.5">R1048 33R</text>
<text x="49.6" y="113.9">RN20</text>
<text x="59.1" y="113.9">33R</text>
<text x="68.6" y="121.6">R1043 1.5K</text>
<text x="217.2" y="123.5">C1511</text>
<text x="229.6" y="123.8">C1512</text>
<text x="270.5" y="123.5">HR911130A</text>
<text x="66.7" y="127.3">R1060 100K/1%</text>
<text x="82" y="131.1">C1510</text>
<text x="160.1" y="129.2">R1050</text>
<text x="160.1" y="131.1">2.49K/1%</text>
<text x="217.2" y="127.3">0.1uF/25V</text>
<text x="230" y="127.1">1uF/25V</text>
<text x="82" y="134.9">10uF/10V</text>
<text x="162" y="165.4">R1057</text>
<text x="162" y="167.7">4.7K</text>
<text x="104.8" y="169.2">R1056 R1055</text>
<text x="104.8" y="171.5">4.7K</text>
<text x="110.5" y="171.5">4.7K</text>
<text x="154.3" y="182.5">R1058</text>
<text x="154.3" y="184.4">4.7K</text>
<text x="162" y="182.5">R1059</text>
<text x="162" y="184.4">4.7K</text>
<text x="104.8" y="186.3">R1053 R1054</text>
<text x="104.8" y="188.6">NC</text>
<text x="110.5" y="188.6">NC</text>
</g>
<g font-size="1.7" fill="#f00">
<text x="177.6" y="16.6">PHY2_REGOUTL66</text>
<text x="257.6" y="16.6">PHY2_ADVDDL</text>
<text x="257.6" y="31.8">PHY2_DVDDL</text>
<text x="127.1" y="56.8" transform="rotate(-90 127.1 56.8)">PHY2_DVDDL</text>
<text x="134.7" y="56.8" transform="rotate(-90 134.7 56.8)">PHY2_ADVDDL</text>
<text x="102.3" y="60.6" transform="rotate(-90 102.3 60.6)">PHY2_REGOUT</text>
<text x="147.1" y="81.3">PHY2_ENB_LDO</text>
<text x="147.1" y="83.2">PHY2_LED1</text>
<text x="67.1" y="88.9">PHY2_TXCK</text>
<text x="147.1" y="88.9">PHY2_MDI3_N</text>
<text x="147.1" y="85.1">PHY2_LED2</text>
<text x="43.5" y="92">2</text>
<text x="43.5" y="93.9">2</text>
<text x="43.5" y="95.8">2</text>
<text x="43.5" y="90.1">2</text>
<text x="48.2" y="92">PHY2_TXCTL</text>
<text x="48.2" y="93.9">PHY2_TXD3</text>
<text x="48.2" y="95.8">PHY2_TXD2</text>
<text x="48.2" y="90.1">PHY2_TXCK</text>
<text x="67.1" y="90.8">PHY2_TXCTL</text>
<text x="67.3" y="94.7">PHY2_TXD2</text>
<text x="67.3" y="92.8">PHY2_TXD3</text>
<text x="147.1" y="90.8">PHY2_MDI3_P</text>
<text x="147.1" y="94.7">PHY2_MDI2_N</text>
<text x="43.5" y="97.7">2</text>
<text x="43.5" y="99.7">2</text>
<text x="48.2" y="97.7">PHY2_TXD1</text>
<text x="48.2" y="99.7">PHY2_TXD0</text>
<text x="67.1" y="98.5">PHY2_TXD0</text>
<text x="67.1" y="96.6">PHY2_TXD1</text>
<text x="147.1" y="96.6">PHY2_MDI2_P</text>
<text x="147.1" y="100.4">PHY2_MDI1_N</text>
<text x="9.2" y="105.6">2</text>
<text x="9.2" y="107.5">2</text>
<text x="9.2" y="103.7">2</text>
<text x="13.9" y="105.6">PHY2_RXCTL</text>
<text x="13.9" y="107.5">PHY2_RXD3</text>
<text x="13.9" y="103.7">PHY2_RXCK</text>
<text x="32.8" y="104.2">PHY2_RXCTL</text>
<text x="32.8" y="106.1">PHY2_RXD3</text>
<text x="32.8" y="108">PHY2_RXD2</text>
<text x="32.8" y="102.3">PHY2_RXCK</text>
<text x="69" y="106.1">PHY2_RXD3_ADR0</text>
<text x="69" y="108">PHY2_ETH_RXD2</text>
<text x="69" y="104.2">PHY2_RXCTL_ADR2</text>
<text x="69" y="102.3">PHY2_RXC_ADR1</text>
<text x="147.1" y="102.3">PHY2_MDI1_P</text>
<text x="147.1" y="108">PHY2_MDI0_P</text>
<text x="147.1" y="106.1">PHY2_MDI0_N</text>
<text x="9.2" y="113.2">2</text>
<text x="9.2" y="109.4">2</text>
<text x="9.2" y="111.3">2</text>
<text x="13.9" y="113.2">PHY2_RXD0</text>
<text x="13.9" y="109.4">PHY2_RXD2</text>
<text x="13.9" y="111.3">PHY2_RXD1</text>
<text x="32.8" y="111.8">PHY2_RXD0</text>
<text x="32.8" y="109.9">PHY2_RXD1</text>
<text x="69" y="111.8">PHY2_RXD0_RXDLY</text>
<text x="69" y="109.9">PHY2_RXD1_TXDLY</text>
<text x="26.1" y="118.5">2</text>
<text x="30.9" y="118.5">PHY2_MDC</text>
<text x="49.9" y="119.4">PHY2_MDIO</text>
<text x="49.9" y="117.5">PHY2_MDC</text>
<text x="147.1" y="119.4">PHY2_RSET</text>
<text x="147.1" y="115.6">PHY2_INT_N R1061 4.7K</text>
<text x="25.9" y="124.4">2</text>
<text x="26.1" y="120.4">2</text>
<text x="30.7" y="124.4">PHY2_RESET</text>
<text x="30.9" y="120.4">PHY2_MDIO</text>
<text x="49.8" y="123.2">PHY2_RESET</text>
<text x="139.5" y="172.8">PHY2_RXD3_ADR0</text>
<text x="84.2" y="178.5">PHY2_RXD0_RXDLY</text>
<text x="84.2" y="176.6">PHY2_RXD1_TXDLY</text>
<text x="139.5" y="174.7">PHY2_RXCTL_ADR2</text>
<text x="139.5" y="176.6">PHY2_RXC_ADR1</text>
</g>
<g font-size="1.7" fill="#004080">
<text x="92.4" y="77">XI</text>
<text x="103.7" y="77.9" transform="rotate(-90 103.7 77.9)">REG_OUT</text>
<text x="109.4" y="76.2" transform="rotate(-90 109.4 76.2)">IODVDD</text>
<text x="122.8" y="77.5" transform="rotate(-90 122.8 77.5)">DVDD3V3</text>
<text x="128.5" y="75.4" transform="rotate(-90 128.5 75.4)">DVDDL</text>
<text x="132.3" y="76.2" transform="rotate(-90 132.3 76.2)">AVDDL1</text>
<text x="134.2" y="76.2" transform="rotate(-90 134.2 76.2)">AVDDL2</text>
<text x="136.1" y="76.2" transform="rotate(-90 136.1 76.2)">AVDDL3</text>
<text x="244.8" y="77">LD2_A</text>
<text x="244.8" y="75.1">LD2_K</text>
<text x="92.4" y="78.9">XO</text>
<text x="115.1" y="78.1" transform="rotate(-90 115.1 78.1)">AVDD33_1</text>
<text x="117" y="78.1" transform="rotate(-90 117 78.1)">AVDD33_2</text>
<text x="125.4" y="82.7">LED0/ENB_LDO</text>
<text x="244.8" y="80.8">LD1_A</text>
<text x="244.8" y="78.9">LD1_K</text>
<text x="269.4" y="78" transform="rotate(-90 269.4 78)">CASE</text>
<text x="92.4" y="84.6">CLKOUT</text>
<text x="127.1" y="86.5">LED2/V_SEL1</text>
<text x="127.1" y="84.6">LED1/V_SEL0</text>
<text x="244.8" y="88.4">TRD3+</text>
<text x="244.8" y="84.6">TRD3-</text>
<text x="92.4" y="90.3">TXC</text>
<text x="92.4" y="94.1">TXD3</text>
<text x="92.4" y="92.2">TXCTL</text>
<text x="130.7" y="90.3">MDI_D_N</text>
<text x="130.7" y="92.2">MDI_D_P</text>
<text x="244.8" y="92.2">TRD2-</text>
<text x="92.4" y="99.8">TXD0</text>
<text x="92.4" y="97.9">TXD1</text>
<text x="92.4" y="96">TXD2</text>
<text x="130.7" y="96">MDI_C_N</text>
<text x="130.7" y="101.7">MDI_B_N</text>
<text x="130.7" y="97.9">MDI_C_P</text>
<text x="244.8" y="96">TRD2+</text>
<text x="244.8" y="99.8">CT</text>
<text x="92.4" y="105.6">RXCTL/ADR2</text>
<text x="92.4" y="107.5">RXD3/ADR0</text>
<text x="92.4" y="103.7">RXC/ADR1</text>
<text x="130.7" y="107.5">MDI_A_N</text>
<text x="130.8" y="103.7">MDI_B_P</text>
<text x="244.8" y="107.5">TRD1-</text>
<text x="92.4" y="113.2">RXD0/RXDLY</text>
<text x="92.4" y="111.3">RXD1/TXDLY</text>
<text x="92.4" y="109.4">RXD2</text>
<text x="130.8" y="109.4">MDI_A_P</text>
<text x="244.8" y="111.3">TRD1+</text>
<text x="92.4" y="118.9">MDC</text>
<text x="129.7" y="117">INTB/WOL</text>
<text x="244.8" y="118.9">TRD0+</text>
<text x="244.8" y="115.1">TRD0-</text>
<text x="92.4" y="124.6">RSTn</text>
<text x="92.4" y="120.8">MDIO</text>
<text x="133.6" y="120.8">RSET</text>
<text x="256.1" y="121" transform="rotate(-90 256.1 121)">M5</text>
<text x="258" y="121" transform="rotate(-90 258 121)">M4</text>
<text x="263.7" y="121" transform="rotate(-90 263.7 121)">M2</text>
<text x="265.6" y="121" transform="rotate(-90 265.6 121)">M1</text>
<text x="113.2" y="126.7" transform="rotate(-90 113.2 126.7)">EGND</text>
</g>
<g font-size="1.7" fill="#00f">
<text x="262.9" y="74.5" transform="rotate(180 262.9 74.5)">Yellow</text>
<text x="262.4" y="78.3" transform="rotate(180 262.4 78.3)">Green</text>
<text x="274" y="83.1" transform="rotate(180 274 83.1)">8</text>
<text x="274" y="87.1" transform="rotate(180 274 87.1)">7</text>
<text x="274" y="90.7" transform="rotate(180 274 90.7)">5</text>
<text x="274" y="94.7" transform="rotate(180 274 94.7)">4</text>
<text x="274" y="105.9" transform="rotate(180 274 105.9)">6</text>
<text x="274" y="113.5" transform="rotate(180 274 113.5)">2</text>
<text x="274" y="109.9" transform="rotate(180 274 109.9)">3</text>
<text x="274" y="117.5" transform="rotate(180 274 117.5)">1</text>
</g>
<g font-size="1.4">
<text x="30.5" y="1.4">5</text>
<text x="87.7" y="1.4">4</text>
<text x="144.8" y="1.4">3</text>
<text x="202" y="1.4">2</text>
<text x="259.1" y="1.4">1</text>
<text x=".5" y="28.9">D</text>
<text x="288.2" y="28.9">D</text>
<text x=".5" y="80.3">C</text>
<text x="288.2" y="80.3">C</text>
<text x=".5" y="131.7">B</text>
<text x="288.2" y="131.7">B</text>
<text x=".5" y="183.2">A</text>
<text x="288.2" y="183.2">A</text>
<text x="30.5" y="209.1">5</text>
<text x="87.7" y="209.1">4</text>
<text x="144.8" y="209.1">3</text>
<text x="202" y="209.1">2</text>
<text x="259.1" y="209.1">1</text>
</g>
</svg>
